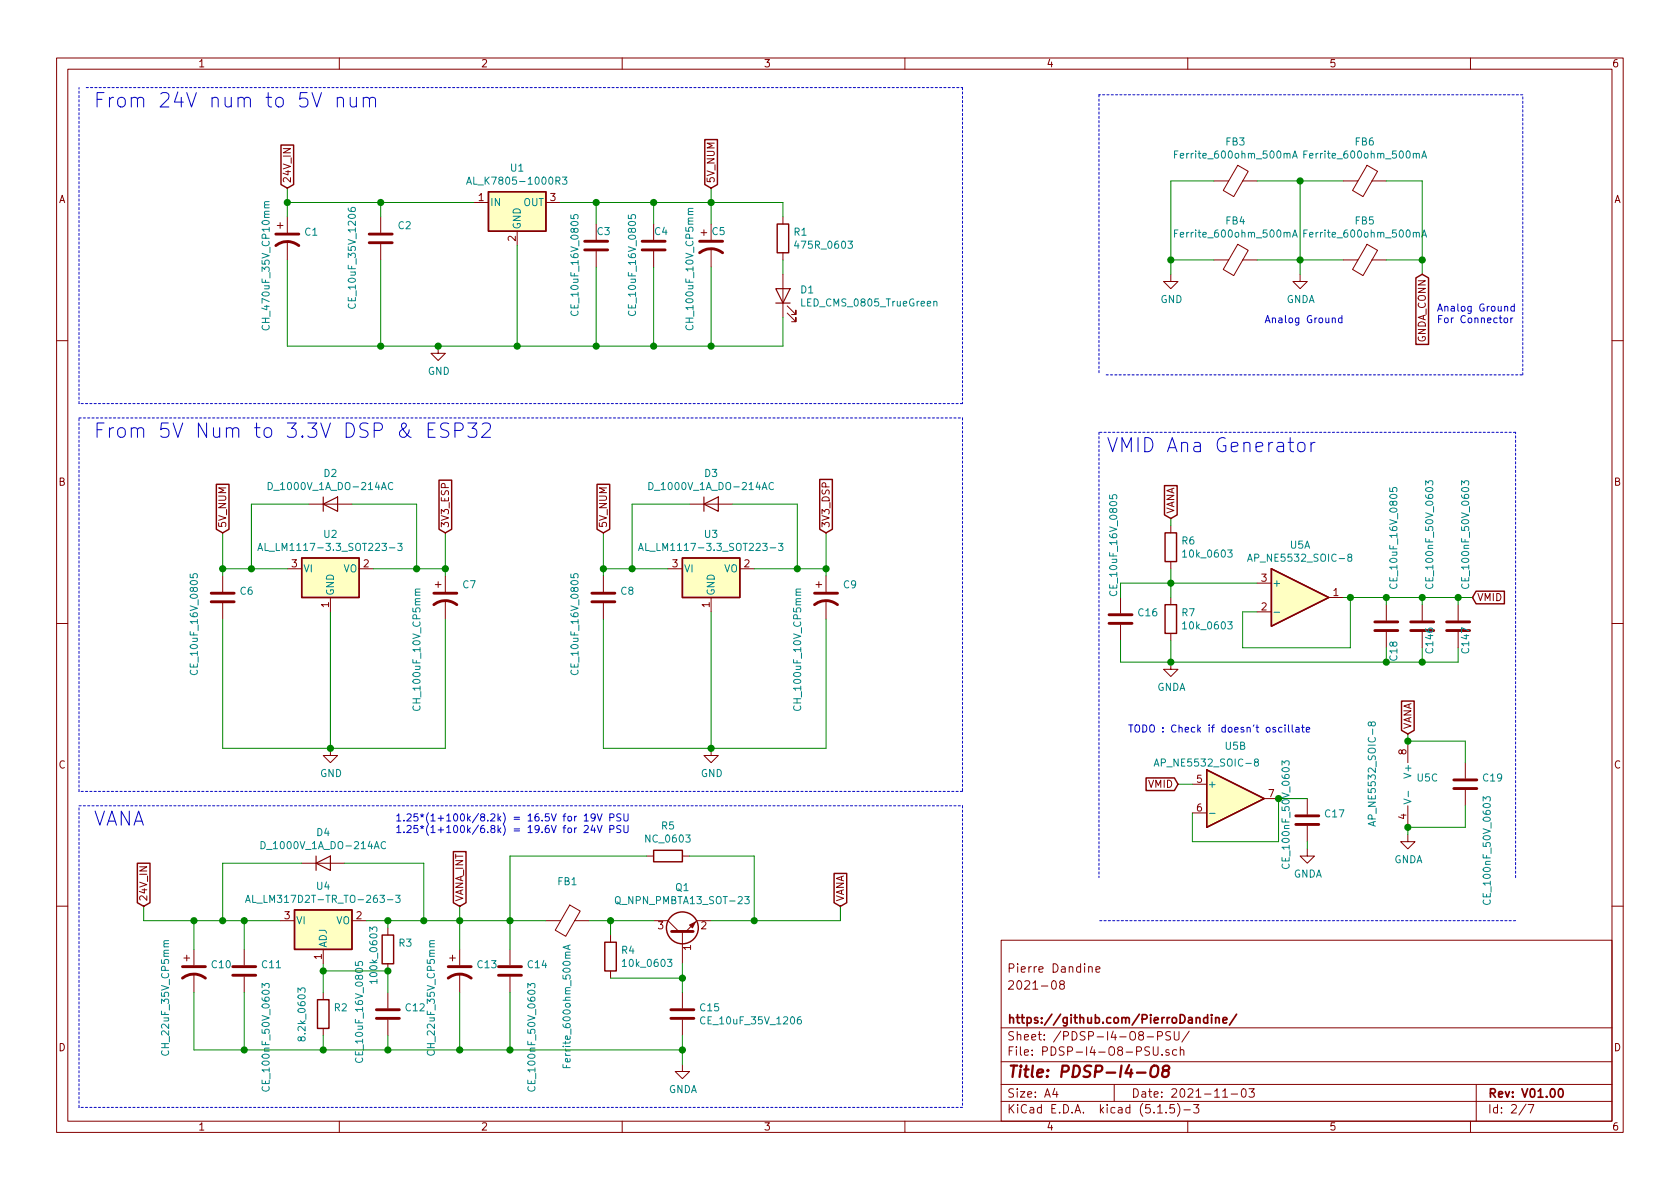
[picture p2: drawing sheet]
<svg xmlns="http://www.w3.org/2000/svg" width="297mm" height="210mm" viewBox="0 0 297 210" stroke-linecap="round" stroke-linejoin="round" font-family="sans-serif">
<g fill="none" stroke="#840000" stroke-width=".18">
<path d="M10 10.3h277v189.9h-277zM12 12.2h273v186.1h-273zM60 10.3v1.9M110 10.3v1.9M160 10.3v1.9M210 10.3v1.9M260 10.3v1.9M49 39.9h1M49.5 39.4v1M50.8 38.3v2.8M67.3 38.3v2.8M83.8 35.8h2.6"/>
<path d="M96.5 35.8h2.6M105.4 39.6v2.8M115.6 39.6v2.8M125.7 39.6v2.8M138.4 38.3v1.3M214.6 32h2.6M218.8 29.2l1.9 1.1-2.6 4.5-1.8-1.1zM219.7 32h2.5M237.5 32h2.6M241.7 29.2l1.9 1.1-2.6 4.5-1.9-1.1zM242.6 32h2.5M50.8 42.7v3.3"/>
<path d="M67.3 43.2v2.8M91.4 40.9v2.5M105.4 44.4v2.8M115.6 44.4v2.8M124 41.1h1M124.5 40.6v1.1M125.7 43.9v3.3M138.4 44.7v1.3M138.4 48.5v7.6M139.2 55.4l1.5 1.5v-.8v.8h-.7M139.2 54.1l1.5 1.5v-.7v.7h-.7M207 48.5v1.3h1.3l-1.3 1.2-1.3-1.2h1.3"/>
<path d="M214.6 46h2.6M218.8 43.2l1.9 1.1-2.6 4.4-1.8-1.1zM219.7 46h2.5M229.9 48.5v1.3h1.2l-1.2 1.2-1.3-1.2h1.3M237.5 46h2.6M241.7 43.2l1.9 1.1-2.6 4.4-1.9-1.1zM242.6 46h2.5M10 60.2h2M77.5 61.2v1.3h1.2l-1.2 1.2-1.3-1.2h1.3M285 60.2h2M54.6 89.1h7.6M121.9 89.1h7.6"/>
<path d="M207 93v1.2M207 99.3v1.3M10 110.3h2M39.4 101.8v2.8M39.4 106.7v2.8M50.8 100.6h2.5M58.4 105.7v2.5M63.5 100.6h2.5M77 103.4h1M77.5 102.9v1M78.7 101.8v2.8M78.7 106.2v3.3"/>
<path d="M106.7 101.8v2.8M106.7 106.7v2.8M118.1 100.6h2.5M125.7 105.7v2.5M130.8 100.6h2.5M144.3 103.4h1M144.8 102.9v1M146 101.8v2.8M146 106.2v3.3M198.1 105.7v2.8M198.1 110.5v2.8M207 117.1v1.3h1.3l-1.3 1.2-1.3-1.2h1.3"/>
<path d="M207 105.7v1.2M207 112v1.3M222.2 108.2h2.6M222.2 103.1h2.6M234.9 105.7h2.6M245.1 106.9v2.8M245.1 111.8v2.7M251.5 106.9v2.8M251.5 111.8v2.7M257.8 106.9v2.8M257.8 111.8v2.7M285 110.3h2"/>
<path d="M58.4 132.3v1.3h1.3l-1.3 1.3-1.3-1.3h1.3M125.7 132.3v1.3h1.3l-1.3 1.3-1.2-1.3h1.2M210.8 138.7h2.6M248.9 131.1v3.8M259.1 134.9v2.8M259.1 139.7v2.8M53.3 152.6h7.7M114.3 151.4h1.3M120.6 151.4h1.3M210.8 143.8h2.6M223.5 141.2h2.6M231.1 150.1v1.3h1.3l-1.3 1.2-1.2-1.2h1.2"/>
<path d="M231.1 141.2v2.8M231.1 146v2.8M248.9 147.6v1.2h1.3l-1.3 1.3-1.3-1.3h1.3M248.9 142.5v3.8M10 160.2h2M32.5 169.4h1M33 168.9v1M34.3 167.9v2.8M34.3 172.2v3.3M43.2 167.9v2.8M43.2 172.7v2.8M49.5 162.8h2.6"/>
<path d="M57.1 167.9v2.5M57.1 175.5v1.3M62.2 162.8h2.6M68.6 164.1v1.2M68.6 170.4v1.3M68.6 175.5v2.8M79.5 169.4h1M80 168.9v1M81.3 167.9v2.8M81.3 172.2v3.3M90.2 167.9v2.8M90.2 172.7v2.8"/>
<path d="M96.5 162.8h2.6M100.7 160l1.9 1.1-2.6 4.5-1.8-1.1zM101.6 162.8h2.5M107.9 165.3v1.3M107.9 171.7v1.3M115.6 162.8h2.5l1.9 1.9M120.6 164.7v5.7M120.6 175.5v2.8M125.7 162.8h-2.5l-1.9 1.9M177 166.3h108v32h-108zM186.1 173.6l.3-.2a.94 .94 0 0 1 0 1.5l-.4-.3-.1-.6zM187.6 174.1l-.2-.3 .1-.3a.48 .48 0 0 1 .6 .1v.4a.52 .52 0 0 0-.7 .2 .52 .52 0 0 0 .1 .6l.4 .1 .2-.1 .1-.4-.3-.3"/>
<path d="M192.5 171.1l.2-.2 .4 .1v.9M193.8 171.4l.7-.1-.1-.3-.4-.1-.2 .2v.8h.6M285 160.2h2M57.1 181.9v1.2M60 198.3v1.9M68.6 180.3v2.8M110 198.3v1.9M120.6 188.2v1.3h1.3l-1.3 1.2-1.2-1.2h1.2M120.6 180.3v2.8M160 198.3v1.9M177 194.8h108M177 191.8h108"/>
<path d="M177 187.8h108M177 181.8h108M186.5 192.5l-.4 1h1M186.8 193v1M197 191.8v3M202.8 183.4h1.2M203.9 185.1v1.2l.3 .3 .4-.1 .1-.2v-1.2M204.7 183.2l.7-.1 .1-.2-.1-.4-.7-.1v1.5M204.7 196.8h.8M205.5 186.5v.1M206.2 196.7v.1M206.7 185.7l-.4-.1-.2 .2 .1 .2 .5 .2v.3h-.6"/>
<path d="M207 182.5l-.6-.1-.3 .3 .1 .3 .7 .4v.4l-.2 .1-.6-.1M207.6 195.3h-.7l-.1 .7 .2-.1 .5 .1 .2 .2-.1 .5-.2 .1-.6-.1M207.6 182.4v1.2l.3 .3 .5-.1 .1-1.4M208.1 185.7l-.5-.1-.3 .3 .1 .6 .2 .1 .5-.1M208.2 195.1a1.71 1.71 0 0 1 0 2.3M208.7 185.7l.2-.1 .3 .1 .1 .9M208.7 185.1v1.5M209.3 196.3h1.2M210 198.3v1.9M210.3 182.3l-1.3 2M211 195.3h1l-.5 .6 .4 .1v.7l-.2 .1-.7-.1M216.2 194h.8"/>
<path d="M217.7 193.5h1.1M219.6 192.7l.4-.2a.94 .94 0 0 1 0 1.5 .82 .82 0 0 1-.4-1.3zM220.8 192.5h1l-.5 .6 .4 .1v.7l-.2 .1-.7-.1M260 198.3v1.9M261 191.8v6.5M269.8 195.2l-1.2 2M270.2 195.3h1l-.6 1.5"/>
</g>
<path d="M213.5 179.4v1.5M214.2 179.4v.2M214.2 179.9v1M214.9 179.9v1M218.6 179.3l-1.2 2M213.5 180l-.4-.1-.3 .3 .1 .6 .2 .1 .4-.1M214.9 180.1l.3-.2 .3 .1 .1 .9M216.2 180.4l.7-.1v-.3l-.5-.1-.2 .2 .1 .7h.6M275.7 192.7l.2-.2a.81 .81 0 0 1 .6 .6 .81 .81 0 0 1-.3 .8l-.2 .1a.79 .79 0 0 1-.3-1.3z" fill="none" stroke="#840000" stroke-width=".3"/>
<path d="M201 189.7h1.5M203.6 188.7a.67 .67 0 0 1 1.1 0 1.43 1.43 0 0 1-.5 1.7l-.6-.1a1.41 1.41 0 0 1 0-1.6zM205.9 189.3l-.2-.2a.46 .46 0 0 1 .3-.7h.4l.3 .2a.45 .45 0 0 1-.4 .7h-.4a.66 .66 0 0 0-.3 1 .65 .65 0 0 0 .9 0 .65 .65 0 0 0 0-.9l-.2-.1" fill="none" stroke="#840000" stroke-width=".41"/>
<g fill="none" stroke="#008484" stroke-width=".18">
<path d="M47.6 35.7h-.8v.3l.1 .2M61.6 36.8l.1 .4 .4 .2h.6l.1-.2v-.4l-.2-.1-.5 .1v.4l.2 .2M82.5 32.6l.4-1.3 .5 1.3M82.6 32.2h.6M99.4 31.3h.8l-.4 .5 .4 .1v.6l-.2 .1-.6-.1M100.9 38v.6l.6 .1-.1-.5 .3-.3h.3l.2 .3-.1 .5M111.1 38v.6l.6 .1-.1-.5 .2-.3h.3l.3 .3-.2 .5M122.5 36.8l-.8 .1v.3l.2 .2M207.7 27.3h.4M208.3 26.7h-.6v1.3M228.5 28l.5-1.3 .4 1.3M228.7 27.6h.6"/>
<path d="M230.5 27.3h.4M231.1 26.7h-.6v1.3M251.4 28l.4-1.3 .4 1.3M251.5 27.6h.6M46.5 57.6a.6 .6 0 0 0 .4 .8 .6 .6 0 0 0 .7-.6l-.1-.2M61.7 53.7a.6 .6 0 0 0 .4 .9 .6 .6 0 0 0 .7-.6l-.1-.3M101.1 55a.6 .6 0 0 0 .4 .8 .6 .6 0 0 0 .7-.6l-.1-.2M111.2 55a.6 .6 0 0 0 .5 .8 .6 .6 0 0 0 .7-.6l-.2-.2M121.4 57.5a.51 .51 0 0 0 0 .7 .51 .51 0 0 0 .6 .1 .46 .46 0 0 0 .5-.2 .46 .46 0 0 0-.1-.6M165.1 53.4l.2-.1h.3l.1 .8M207.7 41.3h.4M208.3 40.7h-.6v1.2"/>
<path d="M228.5 41.9l.5-1.2 .4 1.2M228.7 41.6h.6M230.5 41.3h.4M231.1 40.7h-.6v1.2M251.4 41.9l.4-1.2 .4 1.2M251.5 41.6h.6M45.6 97.4l.4-1.3 .4 1.3M45.7 97h.6M47.4 85.3a.64 .64 0 0 1 .8 .6 .64 .64 0 0 1-.8 .7zM68.9 96.9h.9M69.4 85.4a.6 .6 0 0 0-.8 .5 .6 .6 0 0 0 .6 .7l.2-.1M70.3 96.1h.8l-.4 .5 .3 .1v.5l-.1 .2-.6-.2"/>
<path d="M112.9 97.4l.4-1.3 .4 1.3M113 97h.6M114.7 85.3a.64 .64 0 0 1 .8 .6 .64 .64 0 0 1-.8 .7zM136.2 96.9h1M136.8 85.4a.6 .6 0 0 0-.9 .5 .6 .6 0 0 0 .6 .7l.3-.1M137.6 96.1h.8l-.4 .5 .4 .1v.4l-.2 .3-.6-.2M196.2 87.5v.7h.6l-.1-.5 .2-.2h.3l.3 .2-.2 .5M209.1 97.6l.3-.3v1.2M209.1 98.5h.7M220.6 99.3l.4-1.3 .4 1.3M220.7 98.9h.6M238.5 98.5l-.1-.1v-.3l.4-.1 .2 .1v.3l-.6 .2-.1 .2v.2l.2 .3h.3l.2-.3v-.4l-.2-.1"/>
<path d="M245.7 86.3v.6h.6l-.1-.4 .3-.3h.3l.2 .3-.1 .4M252.1 85.8v-.8l.5 .4 .1-.3h.6v.5l-.1 .2M258.4 85.8v-.8l.5 .4 .1-.3h.6l.1 .1-.1 .6M33.6 101.5v.6l.6 .1-.1-.5 .3-.3h.3l.2 .3-.1 .5M33.8 118.5a.6 .6 0 0 0 .4 .8 .6 .6 0 0 0 .7-.6l-.1-.2M74.3 104.2h-.8l-.1 .3 .2 .2M100.9 101.5v.6l.6 .1-.1-.5 .3-.3h.3l.2 .3-.1 .5M101.1 118.5a.6 .6 0 0 0 .4 .8 .6 .6 0 0 0 .7-.6l-.1-.2M141.6 104.2h-.8l-.1 .3 .2 .2M196.3 104.5a.6 .6 0 0 0 .4 .9 .6 .6 0 0 0 .8-.6l-.2-.3M209.1 110.3l.3-.3v1.2M209.1 111.2h.7"/>
<path d="M225.3 108.3h1M245.8 103.3a.6 .6 0 0 0 .5 .8 .6 .6 0 0 0 .7-.6l-.1-.2M252.2 103.3a.6 .6 0 0 0 .4 .8 .6 .6 0 0 0 .7-.6l-.1-.2M258.5 103.3a.6 .6 0 0 0 .5 .8 .6 .6 0 0 0 .7-.6l-.1-.2M73.1 124.8a.51 .51 0 0 0 0 .7 .51 .51 0 0 0 .6 .1 .46 .46 0 0 0 .5-.2 .46 .46 0 0 0-.1-.6M140.4 124.8a.51 .51 0 0 0 0 .7 .51 .51 0 0 0 .6 .1 .46 .46 0 0 0 .5-.2 .46 .46 0 0 0 0-.6M204.1 135.5l.4-1.3 .4 1.3M204.2 135.1h.6M222 134.8l-.2-.2v-.3l.5-.1 .2 .1v.3l-.6 .2-.1 .2v.2l.2 .3h.3l.2-.3v-.3l-.2-.1M226.7 135.3v-.8l.5 .4 .1-.3h.6v.5l-.1 .2M242.5 127.9l.2-.2h.3l.2 .2-.1 .4-.1 .1-.5-.1-.2-.6h-.3l-.1 .2 .1 .4h.3l.2-.2M249 139.9v1"/>
<path d="M43.4 159.6l.4-1.3 .4 1.3M43.5 159.2h.6M44.7 158.3v1.3h.6M46.2 148.8a.64 .64 0 0 1 .7 .6 .64 .64 0 0 1-.7 .7zM68.2 148.9a.6 .6 0 0 0-.9 .5 .6 .6 0 0 0 .6 .7l.3-.1M68.5 159.1h1M70 158.3h.7l-.4 .5 .4 .1v.6l-.2 .1-.5-.1M108.9 158.7a.45 .45 0 0 1 .7 0 .88 .88 0 0 1-.3 1.1h-.3a1.07 1.07 0 0 1-.1-1.1zM131.7 158.5h.8l-.5 .5 .4 .2v.5l-.2 .1-.5-.1M213.8 143.8h1M226.8 152.8a.6 .6 0 0 0 .4 .8 .6 .6 0 0 0 .7-.6l-.1-.2M242.8 145.4v.6"/>
<path d="M243.2 145.3l-1.3 .4 1.3 .4M248.2 141.3l1.3 .4-1.3 .5M262.2 141.7v-.8l.5 .4 .1-.4h.6l.1 .2-.1 .6M262.4 159.2a.6 .6 0 0 0 .4 .8 .6 .6 0 0 0 .7-.6l-.1-.2M29.8 166.3l-.8 .1v.3l.2 .2M46.3 174.7v-.8l.5 .4 .1-.3h.6l.1 .1-.1 .6M52.7 175.5v-.8l.5 .4 .1-.4h.5l.1 .2-.1 .6M62.8 170.1v.6l.6 .1-.1-.5 .3-.3h.3l.2 .3-.1 .5M65.4 164.7v-.8l.5 .5 .1-.4h.5l.1 .2-.1 .5M66.6 173.6h-1.2l.3 .3M66.6 173.2v.7M76.8 166.3l-.8 .1v.3l.1 .2"/>
<path d="M93.3 174.7v-.8l.5 .4 .1-.3h.6l.1 .1-.1 .6M100.5 167.2v.6M100.8 167.1l-1.3 .4 1.3 .4M110 170l.4-.4v1.3M110 170.9h.7M124.6 179.9a.6 .6 0 0 0-.8 .5 .6 .6 0 0 0 .6 .7l.2-.2M141.6 179.8l-.5 .1-.1 .5v.5l.2 .2 .4-.1 .1-.2-.1-.4-.4-.1-.2 .2M46.5 192.2a.6 .6 0 0 0 .4 .8 .6 .6 0 0 0 .7-.6l-.1-.2M63 187.1a.6 .6 0 0 0 .4 .8 .6 .6 0 0 0 .7-.6l-.1-.2M93.4 192.2a.6 .6 0 0 0 .5 .8 .6 .6 0 0 0 .7-.6l-.1-.2M99.5 188.2v.6h1.3M100.2 188.4v.4"/>
</g>
<g fill="none" stroke="#840000" stroke-width=".51">
<path d="M48.8 43.4a3.3 3.3 0 0 1 4 0M48.8 41.4h4M65.3 41.4h4M65.3 42.9h4M103.4 44.2h4M103.4 42.7h4M113.5 44.2h4.1M113.5 42.7h4.1M123.7 44.7a3.3 3.3 0 0 1 4.1 0M123.7 42.7h4.1M37.3 106.4h4.1M37.3 104.9h4.1"/>
<path d="M76.7 106.9a3.3 3.3 0 0 1 4.1 0M76.7 104.9h4.1M104.6 106.4h4.1M104.6 104.9h4.1M144 106.9a3.3 3.3 0 0 1 4.1 0M144 104.9h4.1M196.1 110.2h4.1M196.1 108.7h4.1M243.1 111.5h4M243.1 110h4M249.4 111.5h4.1M249.4 110h4.1"/>
<path d="M255.8 111.5h4M255.8 110h4M257 139.4h4.1M257 137.9h4.1M229.1 145.8h4.1M229.1 144.3h4.1M32.3 173a3.3 3.3 0 0 1 4 0M32.3 170.9h4M41.1 172.5h4.1M41.1 170.9h4.1M66.5 178.6h4.1M79.2 173a3.3 3.3 0 0 1 4.1 0"/>
<path d="M79.2 170.9h4.1M88.1 172.5h4.1M88.1 170.9h4.1M118.6 178.6h4.1M118.7 164.7h3.9M66.5 180.1h4.1M118.6 180.1h4.1"/>
</g>
<g fill="none" stroke="#840000" stroke-width=".25">
<path d="M49.7 25.6h2.2v7l-1.1 .7-1.1-.7zM86.4 33.9h10.1v7h-10.1zM124.6 24.7h2.2v7.9l-1.1 .7-1.1-.7zM137.4 39.6h2v5.1h-2zM250.3 49.1l1.2-.6 1.1 .6v11.8h-2.3zM38.3 85.6h2.2v8l-1.1 .6-1.1-.6zM53.3 98.7h10.2v7h-10.2zM77.6 84.9h2.3v8.7l-1.2 .6-1.1-.6zM105.6 85.6h2.2v8l-1.1 .6-1.1-.6zM120.6 98.7h10.2v7h-10.2zM144.9 84.8h2.3v8.8l-1.2 .6-1.1-.6zM205.9 85.9h2.2v5.2l-1.1 .6-1.1-.6z"/>
<path d="M206 94.2h2v5.1h-2zM206 106.9h2v5.1h-2zM224.8 100.6l10.1 5.1-10.1 5zM261 104.5h5v2.3h-5l-.7-1.1zM202.6 137.6h5l.7 1.1-.7 1.1h-5zM213.4 136.1l10.1 5.1-10.1 5.1zM247.8 124h2.2v5.2l-1.1 .6-1.1-.6zM24.3 152.6h2.2v7l-1.1 .7-1.1-.7zM80.2 150.6h2.2v9l-1.1 .7-1.1-.7zM115.6 150.4h5v2h-5zM147.5 154.5h2.2v5.1l-1.1 .7-1.1-.7zM52.1 160.9h10.1v7h-10.1z"/>
<path d="M56.1 176.8h2.1v5.1h-2.1zM67.6 165.3h2v5.1h-2zM106.9 166.6h2.1v5.1h-2.1z"/>
<circle cx="120.6" cy="164.1" r="2.82"/>
</g>
<g fill="#ffffc2" stroke="#ffffc2" stroke-width=".18">
<path d="M213.4 136.1l10.1 5.1-10.1 5.1z"/>
<path d="M224.8 100.6l10.1 5.1-10.1 5z"/>
<path d="M52.1 160.9h10.1v7h-10.1z"/>
<path d="M120.6 98.7h10.2v7h-10.2z"/>
<path d="M53.3 98.7h10.2v7h-10.2z"/>
<path d="M86.4 33.9h10.1v7h-10.1z"/>
</g>
<path d="M121.9 163.6l1-.5-.5 1z" fill="#840000" stroke="#840000" stroke-width=".18"/>
<path d="M137.2 51h2.5l-1.3 2.6zM137.2 53.6h2.5M57.1 89.1l2.6-1.2v2.5zM57.1 87.9v2.5M124.5 89.1l2.5-1.2v2.5zM124.5 87.9v2.5M55.9 152.6l2.5-1.2v2.5zM55.9 151.4v2.5" fill="none" stroke="#840000" stroke-width=".2"/>
<g fill="none" stroke="#0000c2" stroke-width=".18" stroke-dasharray=".4 .4">
<path d="M15.2 15.5h155M170.2 15.5v55.9M194.3 16.8v49.5M269.2 16.8h-74.9M14 71.4v-55.9M14 73.9h156.2M170.2 73.9v66M170.2 71.4h-156.2M194.3 76.4v78.8M195.6 66.3h73.6M268 76.4h-73.7M269.2 66.3v-49.5"/>
<path d="M14 139.9v-66M170.2 139.9h-156.2M14 142.5h156.2M170.2 142.5v53.3M268 155.2v-78.8M268 162.8h-73.7M14 195.8v-53.3M170.2 195.8h-156.2"/>
</g>
<g fill="none" stroke="#008400" stroke-width=".18">
<path d="M50.8 35.8h33M50.8 33.3v5M67.3 35.8v2.5M99.1 35.8h39.3v2.5M105.4 35.8v3.8M115.6 35.8v3.8M125.7 33.3v6.3M214.6 32h-7.6v16.5M222.2 32h15.3M229.9 32v16.5M245.1 32h6.4v16.5M50.8 46v15.2h87.6v-5.1"/>
<path d="M67.3 46v15.2M91.4 43.4v17.8M105.4 47.2v14M115.6 47.2v14M125.7 47.2v14M138.4 46v2.5M207 46h7.6M222.2 46h15.3M245.1 46h6.4M39.4 94.2v7.6M54.6 89.1h-10.2v11.5M62.2 89.1h11.5v11.5"/>
<path d="M78.7 94.2v7.6M106.7 94.2v7.6M121.9 89.1h-10.1v11.5M129.5 89.1h11.5v11.5M146 94.2v7.6M207 91.7v1.3M39.4 109.5v22.8h39.3v-22.8M39.4 100.6h11.4M58.4 108.2v24.1M66 100.6h12.7M106.7 109.5v22.8h39.3v-22.8M106.7 100.6h11.4"/>
<path d="M125.7 108.2v24.1M133.3 100.6h12.7M198.1 113.3v3.8h59.7v-2.6M207 100.6v5.1M207 113.3v3.8M222.2 103.1h-24.1v2.6M237.5 105.7h22.8M238.8 105.7v8.8h-19.1v-6.3h2.5M245.1 105.7v1.2M245.1 114.5v2.6M251.5 105.7v1.2M251.5 114.5v2.6"/>
<path d="M257.8 105.7v1.2M208.3 138.7h2.5M248.9 129.8v1.3h10.2v3.8M53.3 152.6h-13.9v10.2M61 152.6h13.9v10.2M114.3 151.4h-24.1v16.5M121.9 151.4h11.4v11.4M231.1 141.2h-5v7.6h-15.3v-5M231.1 148.8v1.3M259.1 142.5v3.8h-10.2v1.3M25.4 160.3v2.5h24.1M34.3 175.5v10.2h86.3"/>
<path d="M34.3 162.8v5.1M43.2 162.8v5.1M43.2 175.5v10.2M57.1 171.7h11.5v3.8M57.1 170.4v5.1M64.8 162.8h31.7M68.6 162.8v1.3M81.3 160.3v7.6M81.3 175.5v10.2M90.2 175.5v10.2M104.1 162.8h11.5M107.9 173h12.7"/>
<path d="M107.9 162.8v2.5M120.6 170.4v5.1M148.6 160.3v2.5h-22.9M57.1 183.1v2.6M68.6 183.1v2.6M120.6 183.1v5.1"/>
</g>
<g fill="none" stroke="#0000c2" stroke-width=".18">
<path d="M59.6 17.5a.63 .63 0 0 1 1.1 .1v1.3M59.6 17.2v1.7M61.9 17.2v1.3l.2 .3a.66 .66 0 0 0 .9-.1M63 17.2v1.7M64.2 17.5a.63 .63 0 0 1 1.1 .1v1.3M64.2 17.2v1.7M65.3 17.6l.1-.3 .3-.1 .6 .1 .1 1.6M235.6 56.4l.1-.2 .3 .1 .1 .8M237.3 56.3l-.4-.1-.2 .3 .1 .5h.5M237.3 55.8v1.3M266 54.3l.2-.1h.3l.1 .8M266 56.3l.3-.1 .2 .2v.6l-.3 .1-.3-.3z"/>
<path d="M267.1 56.2v.9M267.5 56.2l-.4 .3M267.7 54.2h-.3l-.3 .2 .2 .6h.4M267.7 53.7v1.3M75.7 76h.9M76.9 74.8h-1.2v2.5h1.2M79.3 74.9l-.9-.1a.61 .61 0 0 0-.5 .6 .61 .61 0 0 0 .5 .6 .88 .88 0 0 1 .9 .9l-.4 .4-1-.1M80.4 76.1h1a.68 .68 0 0 0 .5-.6 .68 .68 0 0 0-.5-.7h-1v2.5M82.7 74.8h1.6l-.8 1a.68 .68 0 0 1 .8 .4v.7l-.2 .3-.3 .1h-.7l-.4-.2M85.3 75l.3-.2h.6a.59 .59 0 0 1 .5 .7l-.1 .4-1.5 1.4h1.6M229.5 78.5a.69 .69 0 0 1 1.2 .2v.7a.67 .67 0 0 1-.6 .5 .67 .67 0 0 1-.7-.5zM231.8 78.2v1.7"/>
<path d="M232.5 78.2a.59 .59 0 0 0-.7 .5M226.7 128.7l-.4-.1-.2 .2 .1 .6h.5M227.2 128.2v.1M227.2 128.6v.9M227.8 128.2v1.1l.2 .2M228.5 128.2v1.1l.2 .2M229.2 128.7h.4l.1 .8M229.7 128.9l-.4 .1-.2 .2 .2 .3 .4-.1M230.1 128.6h.5M230.3 128.2v1.1l.3 .2M231 129l.6-.1-.1-.2-.4-.1-.1 .2v.6h.5M103.3 144.3l.4-.4v1.3"/>
<path d="M103.3 146.1l.5-.1 .2 .3v.2l-.8 .7h.8M103.3 145.2h.7M104.8 145.9l-.3 .9h.8M105.1 146.4v.8M105.2 144.5l-.2 .2-.4-.1-.1-.1v-.3l.2-.3h.3l.2 .3a.88 .88 0 0 1-.2 .9l-.4 .1M105.6 143.9l.4 1.3 .5-1.3M105.6 146l.4 1.2 .5-1.2M107.8 144.6l.7-.1v-.5l-.7-.1v1.3M107.8 146.6l.7-.1v-.4l-.7-.1v1.2M109.8 144l-.5-.1-.2 .1v.4l.6 .2 .1 .4-.3 .2-.5-.1M109.8 146h-.5l-.2 .1v.4l.6 .2 .1 .3-.3 .2h-.5M110.3 143.9v1.1l.3 .2 .3-.1 .1-.1v-1.1"/>
<path d="M110.3 146v1l.3 .2h.3l.1-.2v-1"/>
</g>
<g fill="#008400" stroke="#008400" stroke-width=".25">
<circle cx="207" cy="46" r=".51"/>
<circle cx="120.6" cy="185.7" r=".51"/>
<circle cx="238.8" cy="105.7" r=".51"/>
<circle cx="43.2" cy="185.7" r=".51"/>
<circle cx="81.3" cy="185.7" r=".51"/>
<circle cx="34.3" cy="162.8" r=".51"/>
<circle cx="207" cy="103.1" r=".51"/>
<circle cx="251.5" cy="46" r=".51"/>
<circle cx="68.6" cy="171.7" r=".51"/>
<circle cx="57.2" cy="171.7" r=".51"/>
<circle cx="68.6" cy="162.8" r=".51"/>
<circle cx="229.9" cy="46" r=".51"/>
<circle cx="43.2" cy="162.8" r=".51"/>
<circle cx="81.3" cy="162.8" r=".51"/>
<circle cx="245.1" cy="117.1" r=".51"/>
<circle cx="133.4" cy="162.8" r=".51"/>
<circle cx="120.7" cy="173" r=".51"/>
<circle cx="251.5" cy="117.1" r=".51"/>
<circle cx="229.9" cy="32" r=".51"/>
<circle cx="248.9" cy="146.3" r=".51"/>
<circle cx="257.8" cy="105.7" r=".51"/>
<circle cx="248.9" cy="131.1" r=".51"/>
<circle cx="108" cy="162.8" r=".51"/>
<circle cx="251.5" cy="105.7" r=".51"/>
<circle cx="39.4" cy="100.6" r=".51"/>
<circle cx="226.1" cy="141.2" r=".51"/>
<circle cx="50.8" cy="35.8" r=".51"/>
<circle cx="125.7" cy="35.8" r=".51"/>
<circle cx="207" cy="117.1" r=".51"/>
<circle cx="245.1" cy="105.7" r=".51"/>
<circle cx="125.7" cy="61.2" r=".51"/>
<circle cx="77.5" cy="61.2" r=".51"/>
<circle cx="146.1" cy="100.6" r=".51"/>
<circle cx="125.7" cy="132.3" r=".51"/>
<circle cx="106.7" cy="100.6" r=".51"/>
<circle cx="141" cy="100.6" r=".51"/>
<circle cx="78.7" cy="100.6" r=".51"/>
<circle cx="111.8" cy="100.6" r=".51"/>
<circle cx="58.4" cy="132.3" r=".51"/>
<circle cx="57.2" cy="185.7" r=".51"/>
<circle cx="73.7" cy="100.6" r=".51"/>
<circle cx="115.6" cy="61.2" r=".51"/>
<circle cx="44.5" cy="100.6" r=".51"/>
<circle cx="105.4" cy="61.2" r=".51"/>
<circle cx="91.4" cy="61.2" r=".51"/>
<circle cx="115.6" cy="35.8" r=".51"/>
<circle cx="105.4" cy="35.8" r=".51"/>
<circle cx="74.9" cy="162.8" r=".51"/>
<circle cx="67.3" cy="61.2" r=".51"/>
<circle cx="67.3" cy="35.8" r=".51"/>
<circle cx="39.4" cy="162.8" r=".51"/>
<circle cx="90.2" cy="185.7" r=".51"/>
<circle cx="90.2" cy="162.8" r=".51"/>
<circle cx="68.6" cy="185.7" r=".51"/>
</g>
<g font-size="3.5" fill="#0000c2">
<text x="16.5" y="19">From 24V num to 5V num</text>
<text x="16.5" y="77.5">From 5V Num to 3.3V DSP &amp; ESP32</text>
<text x="195.6" y="80">VMID Ana Generator</text>
<text x="16.5" y="146">VANA</text>
</g>
<text font-size="2.8" fill="#840000" x="178" y="190.5">Title: PDSP-I4-O8</text>
<g font-size="2.1" fill="#840000">
<text x="178" y="172">Pierre Dandine</text>
<text x="178" y="175">2021-08</text>
<text x="178" y="184">Sheet: /PDSP-I4-O8-PSU/</text>
<text x="178" y="181">https://github.com/PierroDandine/</text>
<text x="178" y="186.7">File: PDSP-I4-O8-PSU.sch</text>
<text x="178" y="196.9">KiCad E.D.A. kicad (5.1.5)-3</text>
<text x="178" y="194.1">Size: A4</text>
<text x="200" y="194.1">Date: 2021-11-03</text>
<text x="263" y="194.1">Rev: V01.00</text>
<text x="263" y="196.9">Id: 2/7</text>
</g>
<g font-size="1.8" fill="#840000">
<text x="35" y="11.9">1</text>
<text x="85" y="11.9">2</text>
<text x="135" y="11.9">3</text>
<text x="185" y="11.9">4</text>
<text x="235" y="11.9">5</text>
<text x="285" y="11.9">6</text>
<text x="10.4" y="35.9">A</text>
<text x="51.4" y="32.5" transform="rotate(-90 51.4 32.5)">24V_IN</text>
<text x="84.6" y="35.6">1</text>
<text x="97.3" y="35.6">3</text>
<text x="126.4" y="32.5" transform="rotate(-90 126.4 32.5)">5V_NUM</text>
<text x="285.4" y="35.9">A</text>
<text x="91.2" y="42.6" transform="rotate(-90 91.2 42.6)">2</text>
<text x="252.1" y="60.7" transform="rotate(-90 252.1 60.7)">GNDA_CONN</text>
<text x="10.4" y="85.9">B</text>
<text x="285.4" y="85.9">B</text>
<text x="40" y="93.4" transform="rotate(-90 40 93.4)">5V_NUM</text>
<text x="79.4" y="93.4" transform="rotate(-90 79.4 93.4)">3V3_ESP</text>
<text x="107.3" y="93.4" transform="rotate(-90 107.3 93.4)">5V_NUM</text>
<text x="146.7" y="93.4" transform="rotate(-90 146.7 93.4)">3V3_DSP</text>
<text x="207.6" y="90.9" transform="rotate(-90 207.6 90.9)">VANA</text>
<text x="51.6" y="100.3">3</text>
<text x="64.3" y="100.3">2</text>
<text x="118.9" y="100.3">3</text>
<text x="131.6" y="100.3">2</text>
<text x="58.2" y="107.4" transform="rotate(-90 58.2 107.4)">1</text>
<text x="125.5" y="107.4" transform="rotate(-90 125.5 107.4)">1</text>
<text x="223" y="107.9">2</text>
<text x="223" y="102.9">3</text>
<text x="235.7" y="105.4">1</text>
<text x="261.1" y="106.3">VMID</text>
<text x="249.6" y="129" transform="rotate(-90 249.6 129)">VANA</text>
<text x="10.4" y="135.9">C</text>
<text x="248.7" y="133.4" transform="rotate(-90 248.7 133.4)">8</text>
<text x="285.4" y="135.9">C</text>
<text x="203.1" y="139.3">VMID</text>
<text x="211.6" y="138.4">5</text>
<text x="211.6" y="143.5">6</text>
<text x="224.3" y="141">7</text>
<text x="248.7" y="144.9" transform="rotate(-90 248.7 144.9)">4</text>
<text x="26" y="159.5" transform="rotate(-90 26 159.5)">24V_IN</text>
<text x="81.9" y="159.5" transform="rotate(-90 81.9 159.5)">VANA_INT</text>
<text x="149.2" y="159.5" transform="rotate(-90 149.2 159.5)">VANA</text>
<text x="50.3" y="162.6">3</text>
<text x="63" y="162.6">2</text>
<text x="116.4" y="164.3">3</text>
<text x="124" y="164.3">2</text>
<text x="56.9" y="169.6" transform="rotate(-90 56.9 169.6)">1</text>
<text x="122.2" y="168" transform="rotate(-90 122.2 168)">1</text>
<text x="10.4" y="185.9">D</text>
<text x="285.4" y="185.9">D</text>
<text x="35" y="199.9">1</text>
<text x="85" y="199.9">2</text>
<text x="135" y="199.9">3</text>
<text x="185" y="199.9">4</text>
<text x="235" y="199.9">5</text>
<text x="285" y="199.9">6</text>
</g>
<g font-size="1.8" fill="#008484">
<text x="208.5" y="28">Ferrite_600ohm_500mA</text>
<text x="216.8" y="25.7">FB3</text>
<text x="231.3" y="28">Ferrite_600ohm_500mA</text>
<text x="239.6" y="25.7">FB6</text>
<text x="83.8" y="32.7">AL_K7805-1000R3</text>
<text x="90.3" y="30.3">U1</text>
<text x="53.9" y="41.7">C1</text>
<text x="70.4" y="40.5">C2</text>
<text x="86.6" y="36.4">IN</text>
<text x="92.1" y="40.6" transform="rotate(-90 92.1 40.6)">GND</text>
<text x="92.5" y="36.4">OUT</text>
<text x="105.6" y="41.6">C3</text>
<text x="115.8" y="41.6">C4</text>
<text x="125.9" y="41.6">C5</text>
<text x="140.4" y="41.7">R1</text>
<text x="216.8" y="39.7">FB4</text>
<text x="239.6" y="39.7">FB5</text>
<text x="141" y="44">475R_0603</text>
<text x="208.5" y="42">Ferrite_600ohm_500mA</text>
<text x="231.3" y="42">Ferrite_600ohm_500mA</text>
<text x="62.9" y="53.9" transform="rotate(-90 62.9 53.9)">CE_10uF_35V_1206</text>
<text x="141.6" y="51.9">D1</text>
<text x="205.2" y="53.6">GND</text>
<text x="227.4" y="53.6">GNDA</text>
<text x="47.7" y="57.7" transform="rotate(-90 47.7 57.7)">CH_470uF_35V_CP10mm</text>
<text x="102.3" y="55.2" transform="rotate(-90 102.3 55.2)">CE_10uF_16V_0805</text>
<text x="112.4" y="55.2" transform="rotate(-90 112.4 55.2)">CE_10uF_16V_0805</text>
<text x="122.6" y="57.7" transform="rotate(-90 122.6 57.7)">CH_100uF_10V_CP5mm</text>
<text x="142.1" y="54.2">LED_CMS_0805_TrueGreen</text>
<text x="75.6" y="66.3">GND</text>
<text x="48.3" y="86.7">D_1000V_1A_DO-214AC</text>
<text x="57.3" y="84.3">D2</text>
<text x="115.6" y="86.7">D_1000V_1A_DO-214AC</text>
<text x="124.6" y="84.3">D3</text>
<text x="57.3" y="95.1">U2</text>
<text x="124.6" y="95.1">U3</text>
<text x="47.4" y="97.4">AL_LM1117-3.3_SOT223-3</text>
<text x="53.6" y="101.2">VI</text>
<text x="60.7" y="101.2">VO</text>
<text x="114.7" y="97.4">AL_LM1117-3.3_SOT223-3</text>
<text x="120.9" y="101.2">VI</text>
<text x="128" y="101.2">VO</text>
<text x="209" y="96.3">R6</text>
<text x="209.5" y="98.6">10k_0603</text>
<text x="221.5" y="99.3">AP_NE5532_SOIC-8</text>
<text x="228.1" y="97">U5A</text>
<text x="42.5" y="105.2">C6</text>
<text x="59.1" y="105.4" transform="rotate(-90 59.1 105.4)">GND</text>
<text x="81.9" y="104">C7</text>
<text x="109.8" y="105.2">C8</text>
<text x="126.4" y="105.4" transform="rotate(-90 126.4 105.4)">GND</text>
<text x="149.2" y="104">C9</text>
<text x="197.5" y="104.7" transform="rotate(-90 197.5 104.7)">CE_10uF_16V_0805</text>
<text x="224.9" y="103.8">+</text>
<text x="247.1" y="103.4" transform="rotate(-90 247.1 103.4)">CE_10uF_16V_0805</text>
<text x="253.4" y="103.3" transform="rotate(-90 253.4 103.3)">CE_100nF_50V_0603</text>
<text x="259.8" y="103.3" transform="rotate(-90 259.8 103.3)">CE_100nF_50V_0603</text>
<text x="201.3" y="109">C16</text>
<text x="209" y="109">R7</text>
<text x="209.5" y="111.3">10k_0603</text>
<text x="35" y="118.7" transform="rotate(-90 35 118.7)">CE_10uF_16V_0805</text>
<text x="102.3" y="118.7" transform="rotate(-90 102.3 118.7)">CE_10uF_16V_0805</text>
<text x="247.1" y="116.8" transform="rotate(-90 247.1 116.8)">C18</text>
<text x="253.4" y="115.4" transform="rotate(-90 253.4 115.4)">C146</text>
<text x="259.8" y="115.4" transform="rotate(-90 259.8 115.4)">C147</text>
<text x="74.3" y="125" transform="rotate(-90 74.3 125)">CH_100uF_10V_CP5mm</text>
<text x="141.7" y="125" transform="rotate(-90 141.7 125)">CH_100uF_10V_CP5mm</text>
<text x="204.5" y="122.2">GNDA</text>
<text x="56.6" y="137.4">GND</text>
<text x="123.9" y="137.4">GND</text>
<text x="205" y="135.6">AP_NE5532_SOIC-8</text>
<text x="216.7" y="132.6">U5B</text>
<text x="249.6" y="137.2" transform="rotate(-90 249.6 137.2)">V+</text>
<text x="213.5" y="139.3">+</text>
<text x="250.6" y="138.2">U5C</text>
<text x="262.3" y="138.2">C19</text>
<text x="56" y="147.8">D4</text>
<text x="114.4" y="149">NC_0603</text>
<text x="117" y="146.7">R5</text>
<text x="234.3" y="144.5">C17</text>
<text x="243.3" y="145.2" transform="rotate(-90 243.3 145.2)">AP_NE5532_SOIC-8</text>
<text x="47" y="150.2">D_1000V_1A_DO-214AC</text>
<text x="228" y="152.9" transform="rotate(-90 228 152.9)">CE_100nF_50V_0603</text>
<text x="228.7" y="155.2">GNDA</text>
<text x="246.5" y="152.6">GNDA</text>
<text x="45.3" y="159.7">AL_LM317D2T-TR_TO-263-3</text>
<text x="56" y="157.3">U4</text>
<text x="98.7" y="156.5">FB1</text>
<text x="109.4" y="159.9">Q_NPN_PMBTA13_SOT-23</text>
<text x="119.5" y="157.6">Q1</text>
<text x="263.6" y="159.2" transform="rotate(-90 263.6 159.2)">CE_100nF_50V_0603</text>
<text x="52.3" y="163.4">VI</text>
<text x="57.8" y="167.6" transform="rotate(-90 57.8 167.6)">ADJ</text>
<text x="59.4" y="163.4">VO</text>
<text x="70.6" y="167.4">R3</text>
<text x="37.5" y="171.2">C10</text>
<text x="46.4" y="171.2">C11</text>
<text x="66.7" y="173.3" transform="rotate(-90 66.7 173.3)">100k_0603</text>
<text x="84.5" y="171.2">C13</text>
<text x="93.4" y="171.2">C14</text>
<text x="109.9" y="168.7">R4</text>
<text x="110.5" y="171">10k_0603</text>
<text x="59.1" y="178.8">R2</text>
<text x="71.8" y="178.8">C12</text>
<text x="123.9" y="178.8">C15</text>
<text x="54" y="183.6" transform="rotate(-90 54 183.6)">8.2k_0603</text>
<text x="124.5" y="181.1">CE_10uF_35V_1206</text>
<text x="29.9" y="186.1" transform="rotate(-90 29.9 186.1)">CH_22uF_35V_CP5mm</text>
<text x="64.2" y="187.3" transform="rotate(-90 64.2 187.3)">CE_10uF_16V_0805</text>
<text x="76.9" y="186.1" transform="rotate(-90 76.9 186.1)">CH_22uF_35V_CP5mm</text>
<text x="100.9" y="188" transform="rotate(-90 100.9 188)">Ferrite_600ohm_500mA</text>
<text x="47.7" y="192.2" transform="rotate(-90 47.7 192.2)">CE_100nF_50V_0603</text>
<text x="94.7" y="192.2" transform="rotate(-90 94.7 192.2)">CE_100nF_50V_0603</text>
<text x="118.2" y="193.3">GNDA</text>
</g>
<g font-size="1.8" fill="#0000c2">
<text x="223.5" y="57.1">Analog Ground</text>
<text x="254" y="55.1">Analog Ground</text>
<text x="254" y="57.1">For Connector</text>
<text x="199.4" y="129.5">TODO : Check if doesn't oscillate</text>
<text x="69.8" y="145.3">1.25*(1+100k/8.2k) = 16.5V for 19V PSU</text>
<text x="69.8" y="147.3">1.25*(1+100k/6.8k) = 19.6V for 24V PSU</text>
</g>
</svg>
